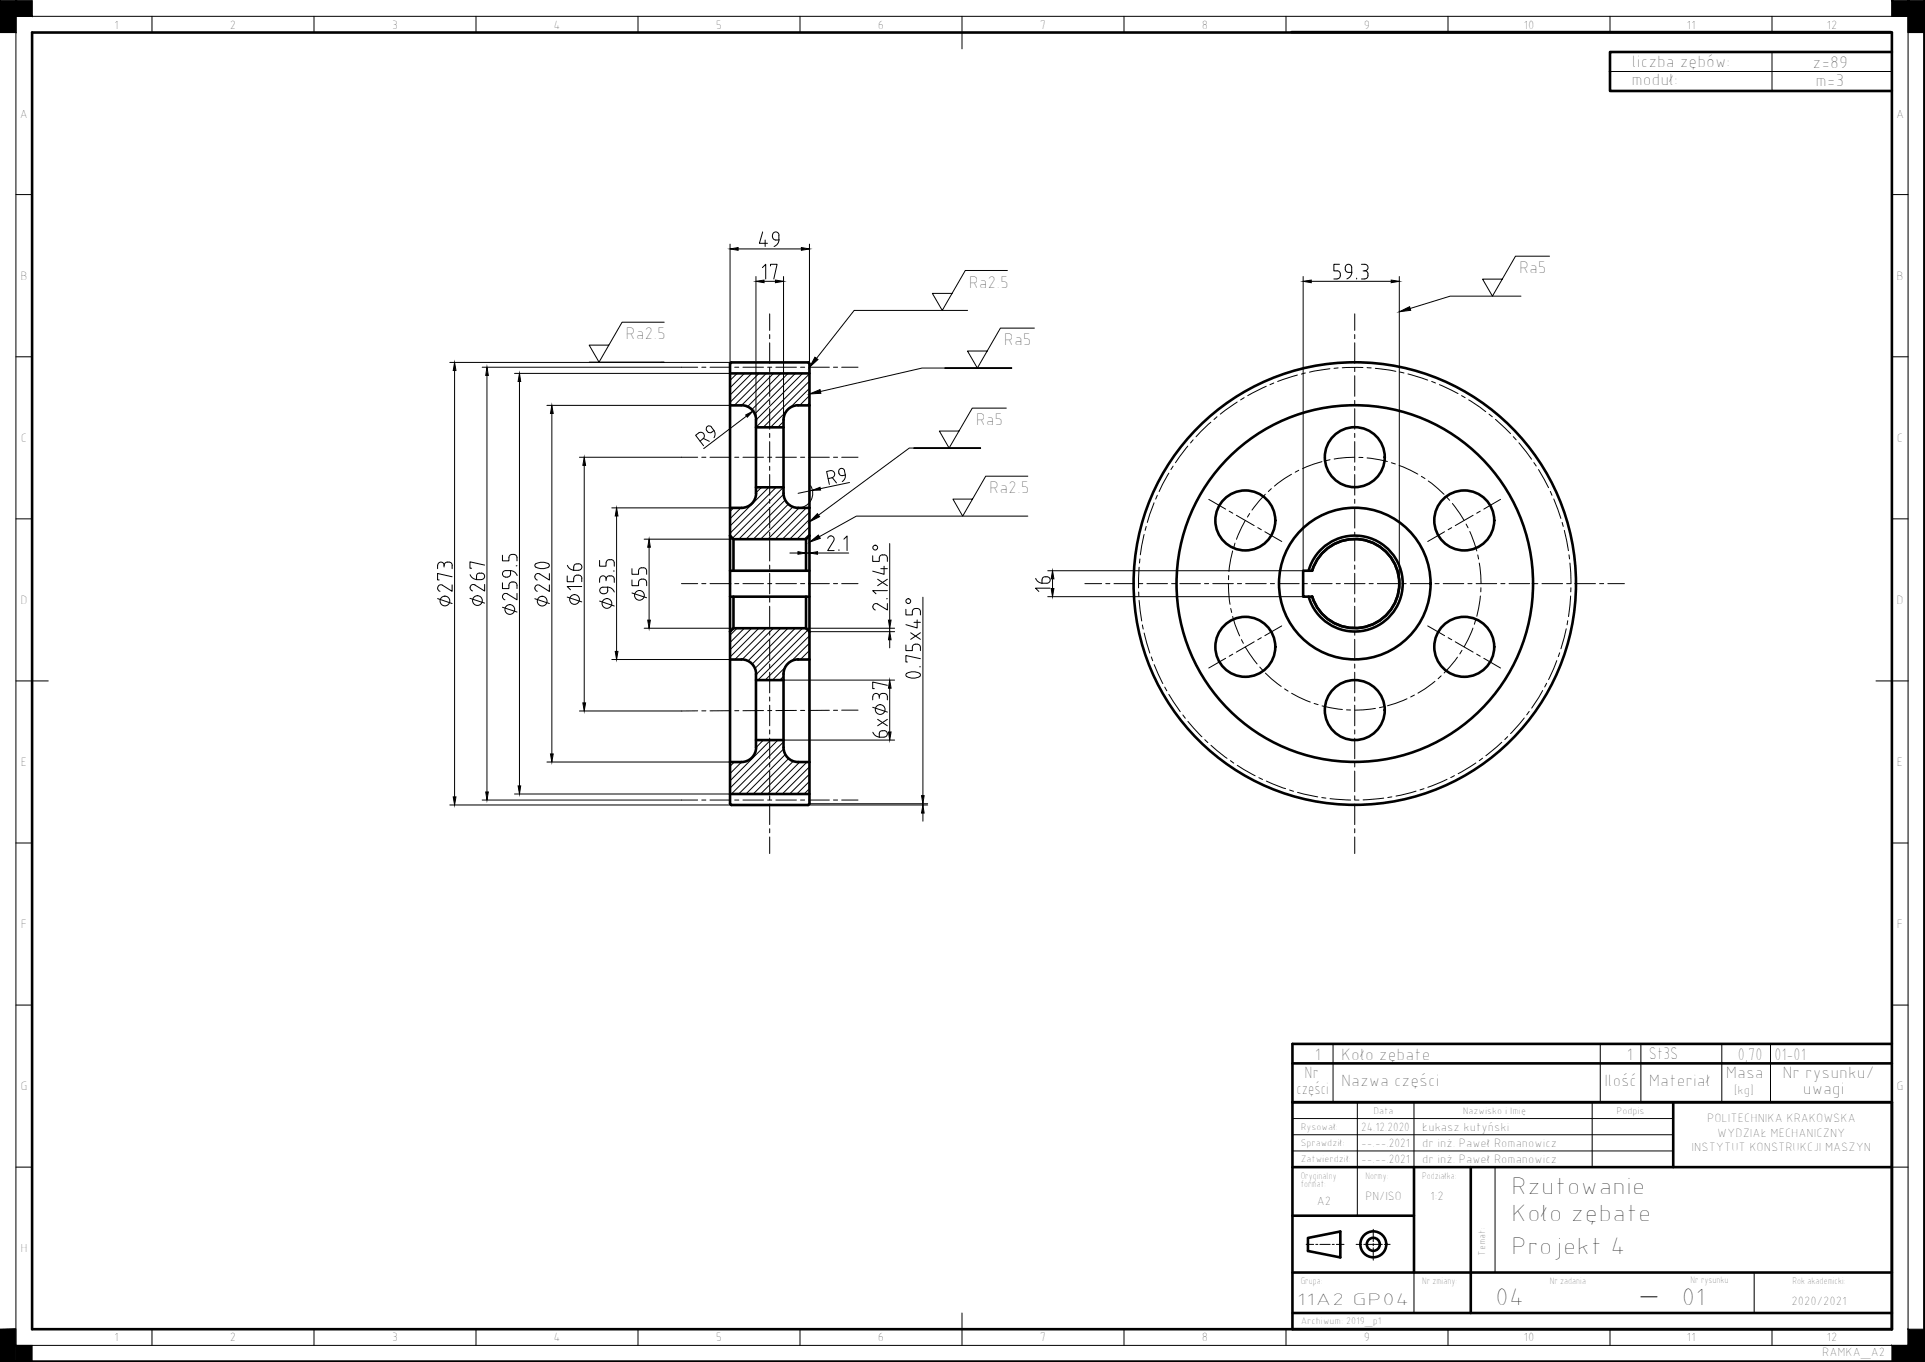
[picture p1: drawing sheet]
<svg xmlns="http://www.w3.org/2000/svg" width="594mm" height="420mm" viewBox="0 0 594 420" stroke-linecap="round" stroke-linejoin="round" font-family="sans-serif">
<!-- layer: 7 osie -->
<g fill="none" stroke="#000" stroke-width=".31">
<path d="M237.5 96.8v5.1M418.1 96.8v5.1M210.3 113.3h5M216.6 113.3h1.2M219.1 113.3h6.4M226.7 113.3h1.3M229.3 113.3h6.3M236.9 113.3h1.3M237.5 103.2v1.3M237.5 105.7v6.4M237.5 113.4v1.2M237.5 115.9v6.4"/>
<path d="M239.4 113.3h6.4M247.1 113.3h1.2M249.6 113.3h6.3M257.2 113.3h1.3M259.8 113.3h5M390.8 119.2l-5.7 2.8M393.1 118.2l-1.2 .5M400.4 115.7l-6.1 2M402.8 115.1l-1.2 .3M410.4 113.7l-6.3 1.1M413 113.5l-1.3 .1M418.1 103.2v1.3"/>
<path d="M418.1 105.7v6.4M418.1 113.4v1.2M418.1 115.9v6.4M420.6 113.4l-6.4 .1M421.9 113.4l1.3 .1M424.4 113.6l6.4 1M432 114.8l1.3 .3M434.5 115.4l6.1 1.9M441.8 117.7l1.2 .5M444.2 118.7l5.8 2.7M237.5 123.5v1.3M237.5 126.1v6.3"/>
<path d="M237.5 133.7v1.3M237.5 136.2v6.4M366.6 137.6l-3.8 5.1M368.2 135.7l-.8 1M373.7 130.3l-4.6 4.4M375.6 128.6l-1 .8M381.8 124l-5.2 3.8M384 122.7l-1.1 .7M418.1 123.5v1.3M418.1 126.1v6.3M418.1 133.7v1.3M418.1 136.2v6.4"/>
<path d="M451.1 122l1.1 .7M453.3 123.4l5.2 3.6M459.5 127.8l1 .8M461.5 129.4l4.7 4.4M467 134.7l.9 1M468.8 136.6l3.9 5M210.3 141.1h5M216.6 141.1h1.2M219.1 141.1h6.4M226.7 141.1h1.3M229.3 141.1h6.3M236.9 141.1h1.3"/>
<path d="M237.5 143.8v1.3M237.5 146.4v6.3M237.5 154v1.3M237.5 156.5v6.4M239.4 141.1h6.4M247.1 141.1h1.2M249.6 141.1h6.3M257.2 141.1h1.3M259.8 141.1h5M356.2 155.1l-2.1 6.1M357.2 152.8l-.5 1.2M360.7 146l-3 5.6"/>
<path d="M362 143.8l-.6 1.1M373 154.1l5.2 3M379.3 157.7l1.1 .6M381.6 159l5.5 3.1M385.7 158.4l-.7 1.1M390.5 152.5l-4.1 4.9M392.3 150.7l-.9 .9M398.6 146.3l-5.3 3.6M400.8 145.1l-1.1 .6M408 142.4l-6 2.2M410.5 141.8l-1.3 .3M418.1 141.1l-6.4 .5"/>
<path d="M418.1 143.8v1.3M418.1 146.4v6.3M418.1 154v1.3M418.1 156.5v6.4M419.4 141.1h1.2M421.9 141.3l6.3 1.1M429.4 142.7l1.2 .4M431.8 143.6l5.8 2.7M438.7 146.9l1.1 .7M440.8 148.4l4.8 4.1M446.5 153.4l.9 .9M448.2 155.3l3.7 5.3"/>
<path d="M454.6 159l-5.5 3.1M456.8 157.7l-1.1 .6M463.1 154.1l-5.2 3M473.4 142.7l.7 1.1M474.8 144.9l3.1 5.6M478.5 151.6l.5 1.2M479.5 153.9l2.2 6M237.5 164.2v1.2M237.5 166.7v6.4M237.5 174.3v1.3M237.5 176.9v6.3M351.5 175l-.1 6.4"/>
<path d="M351.8 172.4l-.1 1.3M353.1 164.9l-1.2 6.3M353.7 162.4l-.3 1.2M379.2 177.5l-.1 1.3M380.4 170l-1.1 6.3M381.1 167.6l-.3 1.2M384.3 160.6l-2.7 5.8M388.2 162.8l1.1 .6M390.4 164l5.2 3M418.1 164.2v1.2M418.1 166.7v6.4M418.1 174.3v1.3"/>
<path d="M418.1 176.9v6.3M445.8 164l-5.2 3M448 162.8l-1.1 .6M452.5 161.7l.6 1.1M453.6 164l2.2 6M456.1 171.2l.2 1.3M456.5 173.7l.6 6.3M482.1 161.2l.3 1.2M482.8 163.6l1.2 6.3M484.2 171.2l.2 1.2M484.5 173.7l.3 6.3M210.3 180h5"/>
<path d="M216.6 180h1.2M219.1 180h6.4M226.7 180h1.3M229.3 180h6.3M236.9 180h1.3M237.5 184.5v1.3M237.5 187v6.4M237.5 194.7v1.3M237.5 197.2v6.4M239.4 180h6.4M247.1 180h1.2M249.6 180h6.3"/>
<path d="M257.2 180h1.3M259.8 180h5M334.8 180h5.2M341.2 180h1.3M343.8 180h6.3M351.4 182.6l.1 1.3M351.4 180h1.3M351.5 185.2l.8 6.4M352.6 192.8l.2 1.3M353.1 195.3l1.7 6.2M353.9 180h6.4M361.6 180h1.2"/>
<path d="M364.1 180h6.4M371.7 180h1.3M374.3 180h6.3M379.1 180.1l.5 6.3M379.8 187.7l.3 1.2M380.4 190.2l2.2 6M381.9 180h1.3M383.1 197.3l.6 1.2M384.3 199.6l3.6 5.2M384.4 180h6.4M387.1 198l-5.5 3.2M389.3 196.7l-1.1 .7"/>
<path d="M392 180h1.3M394.6 180h6.3M395.6 193.1l-5.2 3M402.2 180h1.3M404.7 180h6.4M412.4 180h1.2M414.9 180h6.4M418.1 184.5v1.3M418.1 187v6.4M418.1 194.7v1.3M418.1 197.2v6.4M422.5 180h1.3"/>
<path d="M425.1 180h6.3M432.7 180h1.3M435.2 180h6.4M440.6 193.1l5.2 3M442.8 180h1.3M445.4 180h6.3M446.9 196.7l1.1 .7M449.1 198l5.5 3.2M453 180h1.3M454.6 193.8l-2.7 5.7M455.4 191.3l-.4 1.3M455.5 180h6.4"/>
<path d="M456.9 183.9l-1.1 6.2M457 181.3v1.3M463.2 180h1.2M465.7 180h6.4M473.3 180h1.3M475.9 180h6.3M483.4 194l-1.7 6.2M483.5 180h1.3M483.8 191.5l-.2 1.2M484.7 183.9l-.7 6.3M484.8 181.3v1.3M486 180h6.4"/>
<path d="M493.6 180h1.3M496.2 180h5.1M215.3 219.3h-5M216.6 219.3h1.2M225.5 219.2l-6.4 .1M226.7 219.2h1.3M235.6 219.2h-6.3M236.9 219.2h1.3M237.5 204.9v1.2M237.5 207.4v6.3M237.5 215v1.3M237.5 217.6v6.3"/>
<path d="M245.8 219.2h-6.4M247.1 219.2h1.2M255.9 219.1l-6.3 .1M257.2 219.1h1.3M259.8 219.1h5M355.3 202.6l.4 1.2M356.2 205l2.7 5.9M359.5 212l.6 1.1M360.7 214.2l3.5 5.3M378.2 203.1l-5.2 3M380.4 201.8l-1.1 .6M388.8 205.8l.8 .9"/>
<path d="M390.5 207.6l4.9 4.2M396.5 212.5l1 .7M398.6 213.9l5.8 2.7M405.6 217l1.2 .4M408 217.8l6.3 1.1M415.5 219h1.3M418.1 204.9v1.2M418.1 207.4v6.3M418.1 215v1.3M418.1 217.6v6.3M424.5 218.5l-6.4 .6M427 218l-1.3 .3"/>
<path d="M434.2 215.6l-6 2.1M436.5 214.4l-1.1 .6M442.8 210.2l-5.2 3.6M444.8 208.5l-1 .9M449.8 202.7l-4.1 4.9M451.2 200.6l-.7 1.1M455.7 201.8l1.1 .6M457.9 203.1l5.2 3M471.9 219.5l-.7 1M476.1 213l-3.4 5.4M477.3 210.8l-.6 1.1M480.4 203.8l-2.5 5.8"/>
<path d="M481.3 201.4l-.4 1.2M237.5 225.2v1.2M237.5 227.7v6.4M237.5 235.3v1.3M237.5 237.9v6.3M365 220.6l.8 1M366.6 222.5l4.3 4.8M371.8 228.2l.9 .9M373.7 229.9l5 4M379.7 234.7l1 .7M381.8 236.1l5.5 3.2M388.5 239.9l1.1 .6"/>
<path d="M418.1 225.2v1.2M418.1 227.7v6.4M418.1 235.3v1.3M418.1 237.9v6.3M448.9 239.3l-1.2 .6M455.5 235.4l-5.5 3.3M457.5 233.9l-1 .8M463.5 229l-4.9 4.1M465.3 227.2l-.9 .9M470.4 221.5l-4.2 4.8M210.3 246.8h5M216.6 246.8h1.2"/>
<path d="M219.1 246.8h6.4M226.7 246.8h1.3M229.3 246.8h6.3M236.9 246.8h1.3M237.5 245.5v1.3M237.5 248v6.4M237.5 255.7v1.2M237.5 258.2v5.1M239.4 246.8h6.4M247.1 246.8h1.2M249.6 246.8h6.3M257.2 246.8h1.3"/>
<path d="M259.8 246.8h5M390.8 241l5.9 2.3M398 243.7l1.2 .4M400.4 244.4l6.3 1.4M407.9 246l1.3 .2M410.5 246.4l6.3 .4M418.1 245.5v1.3M418.1 248v6.4M418.1 255.7v1.2M418.1 258.2v5.1M418.1 246.8h1.3M427 246.2l-6.3 .6"/>
<path d="M429.6 245.8l-1.3 .2M437 244.1l-6.2 1.5M439.5 243.3l-1.3 .4M446.6 240.4l-6 2.5M423.8 379.2v3.8M403.1 383.9h2.3M406.1 383.9h.6M407.3 383.9h3.2M411.1 383.9h.7M412.4 383.9h2.4M418.5 383.9h1.7M420.9 383.9h.6"/>
<path d="M422.1 383.9h3.2M423.8 383.7v.6M423.8 384.9v3.8M426 383.9h.6M427.2 383.9h1.8"/>
</g>
<!-- layer: 0A widoczne krawedzie i zarysy -->
<g fill="none" stroke="#000" stroke-width=".8">
<path d="M9.9 10h574v400h-574zM398.6 9.9h185M583.9 16h-87v12.1h87M593.9 .2v419.8h-593.9M225.3 112.2l.4-.4h23.7l.4 .4v135.7l-.4 .4h-23.7l-.4-.4zM225.3 115.2h24.5M225.3 125.1h3.5M228.8 125a4.5 4.5 0 0 1 4.5 4.5v22.7M233.3 131.8h8.5M246.3 125.1h3.5M246.3 125a4.5 4.5 0 0 0-4.5 4.5v22.7M233.3 150.3h8.5"/>
<path d="M233.3 152.2a4.5 4.5 0 0 1-4.5 4.5h-3.5M241.8 152.2a4.5 4.5 0 0 0 4.5 4.5M246.3 156.7h3.5M225.3 165.3l1.1 1h22.4l1-1M225.3 176.1h24.5M226.4 166.3v9.8M248.8 166.3v9.8M403.9 176a14.8 14.8 0 0 1 22.7-8.1 14.8 14.8 0 0 1 0 24.2 14.8 14.8 0 0 1-22.7-8.1M404.9 176.1h-2.7v8h2.7M405 176a13.7 13.7 0 0 1 21.1-7.1 13.7 13.7 0 0 1 0 22.3 13.7 13.7 0 0 1-21.1-7.2M225.3 194.9l1.1-1.1h22.4l1 1.1M225.3 184.1h24.5"/>
<path d="M226.4 184.1v9.7M248.8 184.1v9.7M225.3 203.5h3.5M228.8 203.4a4.5 4.5 0 0 1 4.5 4.5v22.7M233.3 209.8h8.5M246.3 203.5h3.5M246.3 203.4a4.5 4.5 0 0 0-4.5 4.5v22.7M233.3 228.3h8.5M233.3 230.6a4.5 4.5 0 0 1-4.5 4.5h-3.5M241.8 230.6a4.5 4.5 0 0 0 4.5 4.5M246.3 235.1h3.5M225.3 244.9h24.5"/>
<path d="M398.9 328h185M583.9 322h-185v88M398.9 340h185M516.4 340v20M398.9 375h37.5M398.9 360h185M436.4 360v32.6M453.9 360v45M398.9 392.6h185M403.6 381.9l10-2v8l-10-2zM398.9 405h185"/>
<circle cx="418.1" cy="141" r="9.3"/>
<circle cx="384.3" cy="160.5" r="9.3"/>
<circle cx="451.9" cy="160.5" r="9.3"/>
<circle cx="384.3" cy="199.5" r="9.3"/>
<circle cx="418.1" cy="180" r="68.3"/>
<circle cx="418.1" cy="180" r="55"/>
<circle cx="418.1" cy="180" r="23.4"/>
<circle cx="451.9" cy="199.5" r="9.3"/>
<circle cx="418.1" cy="219.1" r="9.3"/>
<circle cx="423.8" cy="383.9" r="4"/>
<circle cx="423.8" cy="383.9" r="2.01"/>
</g>
<!-- layer: 8 kreskowanie -->
<g fill="none" stroke="#000" stroke-width=".31">
<path d="M227.5 115.2l-2.2 2.1M229.7 115.2l-4.4 4.4M232 115.2l-6.7 6.7M234.2 115.2l-8.9 8.9M236.5 115.2l-9.9 9.9M238.7 115.2l-9.8 9.9M241 115.2l-10.3 10.3M243.2 115.2l-11.2 11.2M245.4 115.2l-12.5 12.5M247.7 115.2l-14.4 14.4M249.8 115.3l-16.5 16.5M249.8 117.6l-14.3 14.2"/>
<path d="M249.8 119.8l-6 6M241.8 130l-1.8 1.8M242.6 127l-4.8 4.8M249.8 122l-3 3.1M249.8 124.3l-.8 .8M226.4 156.7l-1.1 1.1M228.6 156.7l-3.3 3.3M235 150.3l-1.7 1.7M237.3 150.3l-12 12M239.5 150.3l-14.2 14.2M241.8 150.3l-15.7 15.7M241.8 152.5l-13.8 13.8"/>
<path d="M242.3 154.3l-12 12M243.3 155.5l-10.8 10.8M244.7 156.4l-10 9.9M246.6 156.7l-9.6 9.6M248.8 156.7l-9.6 9.6M249.8 158l-8.3 8.3M249.8 160.2l-6.1 6.1M249.8 162.5l-3.8 3.8M249.8 164.7l-1.6 1.6M227.5 193.8l-2.2 2.2M229.7 193.8l-4.4 4.4M231.9 193.8l-6.6 6.6"/>
<path d="M234.2 193.8l-8.9 8.9M236.4 193.8l-9.6 9.7M238.7 193.8l-9.7 9.7M240.9 193.8l-10.1 10.1M243.2 193.8l-11.1 11.1M245.4 193.8l-12.4 12.4M247.6 193.8l-14.3 14.4M249.3 194.4l-15.4 15.4M249.8 196.1l-13.7 13.7M249.8 198.4l-5.5 5.5M241.8 208.7l-1.2 1.1M242.3 205.9l-3.9 3.9"/>
<path d="M249.8 200.7l-2.8 2.8M249.8 202.9l-.5 .6M226.6 235.1l-1.3 1.3M228.9 235.1l-3.6 3.5M233.3 228.3v.1M235.6 228.3l-2.3 2.3M237.8 228.3l-12.5 12.6M240.1 228.3l-14.8 14.8M241.8 228.9l-16.1 16M241.8 231.1l-13.8 13.8M242.4 232.7l-12.2 12.2M243.4 234l-10.9 10.9"/>
<path d="M244.8 234.8l-10.1 10.1M246.8 235.1l-9.9 9.8M249 235.1l-9.8 9.8M249.8 236.6l-8.4 8.3M249.8 238.8l-6.1 6.1M249.8 241l-3.9 3.9M249.8 243.3l-1.6 1.6"/>
</g>
<!-- layer: 5 wymiarowanie -->
<g fill="none" stroke="#000" stroke-width=".31">
<path d="M225.3 75.3v38M227.8 76.8h19.5M235.4 71.5l-1 3.6h2.5M236.1 74v2M240.4 72.6v1.3M240.4 73.9l-.4 1.3-1.1 .8M240.4 72.5a1.07 1.07 0 0 0-1.3-.9 1.07 1.07 0 0 0-.7 1.5 1.07 1.07 0 0 0 1 .9h1M249.8 75.3v38M478.2 79h-10.5l-7.1 12.4-3.1-5.3h6.1M205 99.4h-13l-7.1 12.3-3.1-5.2h6.1M233.3 85.3v46.5M235.3 82.6l1-1.1v4.6"/>
<path d="M235.8 86.8h3.5M237.8 82v-.5h2l-1 4.6M241.8 85.3v46.5M298.6 95.8h-35l-11.6 14.8M310.9 83.4h-13l-7.1 12.4-3.1-5.3h6.1M402.2 85.3v94.7M404.7 86.8h24.6M413.4 81.5h-1.8v2.1l1-.1a.99 .99 0 0 1 1 1M413.6 84.5a1.14 1.14 0 0 1-1 1.5l-1 .1M415.2 83.1a1.05 1.05 0 0 1 .6-1.5 1.05 1.05 0 0 1 1.4 .9v1.4M415.2 83a.99 .99 0 0 0 1 1h1M417.2 83.9l-.4 1.3-1.1 .8"/>
<path d="M418.7 85.8v.3M420.2 81.5h1a.99 .99 0 0 1 1 1 .99 .99 0 0 1-1 1M420.7 83.6h.5M421.2 83.5a.99 .99 0 0 1 1 1M422.1 84.5a1.09 1.09 0 0 1-.9 1.5l-1 .1M431.8 85.3v94.7M469.4 91.4h-21.9l-12.3 3.8M138.8 111.8h86.9M140.3 114.3v131.5M148.8 113.3h61.5M150.3 115.8v128.5M158.8 115.2h66.5"/>
<path d="M160.3 117.7v124.7M181.8 111.7h23.2l-1.2 .1M291.6 113.5h20.7h-27.7l-31.4 7.3M319.2 101.2h-10.5l-7.1 12.3-3-5.2h6.1M168.8 125.1h56.5M170.3 127.6v105M282 138.2h20.6h-22l-28 20.7M310.6 125.9h-10.5l-7.2 12.3-3-5.2h6.1M178.8 141.1h31.5M180.3 143.6v73.2M188.8 156.7h36.5M190.3 159.2v41.8"/>
<path d="M317.2 159.2h-52.9l-11.4 6.4M317.2 146.9h-13l-7.1 12.3-3-5.2h6M135 174.4v1M137 174.4v.5M138 173.4a1.16 1.16 0 0 1 1.6 1M138.1 173.4a.99 .99 0 0 0-1 1 .99 .99 0 0 0-1-1 .99 .99 0 0 0-1 1M139.5 177.9l-4.5-1v2h.6M139.5 174.4v1M145.1 177.3l.8 1 1.2 .5M147.1 177.8v1h1.4M148 176.8h.5M148.1 176.8l-.8 .2-.2 .8"/>
<path d="M148.6 176.8a.99 .99 0 0 1 1 1 .99 .99 0 0 1-1 1M149.6 174.3l-4.6-1v2h.5M156 176a2.86 2.86 0 0 1 3.6 1.5M156 178.1h.5M156.1 176a.99 .99 0 0 0-1 1 .99 .99 0 0 0 1 1M157.6 177a.99 .99 0 0 1-1 1M157.6 176v1M158 179.5a1.16 1.16 0 0 1 1.6 1v1.1M158 171a1.16 1.16 0 0 1 1.6 1v1M158.1 179.5a.99 .99 0 0 0-1 1v1.1h-2v-1.8M158.1 171a.99 .99 0 0 0-1 1v1h-2v-1.7M159.3 174.5h.3"/>
<path d="M165.3 173.9l-.2 .5a2.82 2.82 0 0 0 3.7 .8l.5-.3M165.3 173.9l1.7-.5 1.2 .1 1.1 .4M169.3 173.9l.2 .5-.2 .5M169.5 177v1.9l-2.9-1.8a1.03 1.03 0 0 0-1.5 .5 1.03 1.03 0 0 0 .7 1.3M175 177.7v1.8h2v-1.1M175.1 174.4l.8 1 1.2 .5M177 175.9h1.6M178.6 177.4a1.14 1.14 0 0 0-1.5 1M178.6 173.9l-1.3 .3-.2 .5-.1 1.2M178.6 177.4a.99 .99 0 0 1 1 1M178.6 173.9a.99 .99 0 0 1 1 1 .99 .99 0 0 1-1 1M179.5 178.4v1.1"/>
<path d="M185 172.9v1.8h2v-1M185 178.6v1.1M187 178.6v.6M188 172.7a1.11 1.11 0 0 1 1.6 .9M188 177.7h.6M188.1 177.6a.99 .99 0 0 0-1 1 .99 .99 0 0 0-1-1 .99 .99 0 0 0-1 1M188.1 172.6a.99 .99 0 0 0-1 1M188.6 177.6a.99 .99 0 0 1 1 1v1.1M189.3 176.1h.3M189.6 173.7v1M195 178.9v1.8h2.1v-1M198.5 178.6a1.14 1.14 0 0 0-1.4 1"/>
<path d="M198.5 175.2a1.09 1.09 0 0 0-1.4 .9v1.1h-2.1v-1.8M198.6 178.6a.99 .99 0 0 1 1 1M198.6 175.1a.99 .99 0 0 1 1 1v1.1M198.8 166.3h27.6M199.6 179.7v1M200.3 168.8v22.5M243.8 170.6h2.5M248.8 169.1v1.5h1v-1.5M252.3 170.6h9.6M255.4 166.1a1.01 1.01 0 0 1 1.4-.7 1.01 1.01 0 0 1 .5 1.4M257.3 166.9l-1.9 2.9h2M258.9 169.6v.2"/>
<path d="M260.4 166.3l1-.9v4.4M269.3 171.5v1.7h2.1v-1M270.8 178.7l3.1 2M271.8 175.4h2.1M272.3 171.2h.5M272.4 171.2a.99 .99 0 0 0-1 .9M272.8 174.7v2.5l-3.5-1M272.9 171.2a.99 .99 0 0 1 1 .9M273.9 172.2v1M273.9 178.7l-3.1 2M274.6 167.7v23.6M319.6 178.4l.8 1.1 1.2 .4"/>
<path d="M321.6 178.9a1.22 1.22 0 0 1 1.4-1 1.22 1.22 0 0 1 1 1.4l-.5 .5-1.9 .1v-1M323.3 176.1h78.9M324.8 178.6v3M135 184.7l4.5 1.5M135 181.4l.3 .6 .5 .4M136.6 180.5a.99 .99 0 0 0-1.5 .9M139.5 180.4v2l-2.9-1.8M145 184.6l4.6 1.5M149.6 180.3v2l-3-1.9a1.01 1.01 0 0 0-1.5 .5 1.01 1.01 0 0 0 .7 1.4M155.1 187.3l4.5 1.5M155.1 184l.2 .7 .5 .3M159.6 183v2l-3-1.8a.99 .99 0 0 0-1.5 .8"/>
<path d="M165.1 184.7l4.4 1.5M166.6 180.6a1.01 1.01 0 0 0-1.5 .5 1.01 1.01 0 0 0 .7 1.3M169.5 180.4v2.1l-2.9-1.9M175 184.2l4.5 1.5M179.5 180.9h-4.5l1.1 1M185 185.4l4.6 1.5M187.4 181.1h-1.3a1.06 1.06 0 0 0-1 1.4 1.06 1.06 0 0 0 1.5 .7 1.07 1.07 0 0 0 1-1.1l-.1-1M187.4 181.1l1.3 .4 .9 1.1M195 182.9l4.6 1.5M198.8 193.8h27.6M248.8 193.8h27.3M249.8 194.9h26.3"/>
<path d="M273.6 184.7h.3M273.9 186.2v2l-3-1.9a1.01 1.01 0 0 0-1.5 .5 1.01 1.01 0 0 0 .7 1.4M273.9 182.2h-4.6l1 1M274.6 193.8v1.1M274.6 197.4v2.5M279.6 199v1.7h2v-1M279.6 188v1.7h2v-1a1.27 1.27 0 0 1 1.2-1 1.27 1.27 0 0 1 1.3 1v1M281.1 195.2l3 2M281.6 199.7a1.27 1.27 0 0 1 1.2-1 1.27 1.27 0 0 1 1.3 1M282.1 192h2M283 191.2v2.5l-3.4-1M284.1 199.7v1"/>
<path d="M284.1 195.2l-3 2M284.8 184.2v61.2M323.3 184.1h78.9M324.1 181.4h-4.5l1 1.1M178.8 219.3h31.5M188.8 203.5h36.5M241.8 209.8h34.3M269.3 218.2l4.6 1.5M269.3 214.9v1M271.4 214.9v.5M272.8 213.9a1.14 1.14 0 0 0-1.4 1 .99 .99 0 0 0-1-1 .99 .99 0 0 0-1 1M272.9 213.9a.99 .99 0 0 1 1 1"/>
<path d="M273.9 211.4l-4.6-1v2h.5M273.9 214.9v1M274.6 212.3v13.5M279.7 207.9a3.6 3.6 0 0 1 4.3 .1l.1 .2a2.53 2.53 0 0 1-3.1 .9l-1.3-.5zM283.8 205.7h.3M284.1 203.2l-4.5-1v2h.4M168.8 235.1h56.5M241.8 228.3h34.3M269.4 225.9l.7 1 1.3 .5M270.8 221.9l3.1 2M271.4 226.4v1h1.4M272.8 225.4l-1 .1-.3 .4-.1 .5"/>
<path d="M272.9 225.4a.99 .99 0 0 1 1 1 .99 .99 0 0 1-1 1M273.9 221.9l-3.1 2M138.8 248.3h86.9M148.8 246.8h61.5M158.8 244.9h66.5M249.4 248.3h36.9M249.8 247.9h36.5M284.8 247.9v.4M284.8 250.8v2.5"/>
<circle cx="270.1" cy="168.9" r=".74"/>
<circle cx="137.3" cy="185.4" r="1.5"/>
<circle cx="147.3" cy="185.3" r="1.5"/>
<circle cx="157.3" cy="188" r="1.5"/>
<circle cx="167.3" cy="185.4" r="1.5"/>
<circle cx="177.3" cy="184.9" r="1.5"/>
<circle cx="187.3" cy="186.2" r="1.5"/>
<circle cx="197.3" cy="183.7" r="1.5"/>
<circle cx="280.3" cy="185.4" r=".74"/>
<circle cx="271.6" cy="218.9" r="1.5"/>
</g>
<g fill="#000" stroke="#000" stroke-width=".31">
<path d="M225.3 76.8l2.5-.4v.8zM247.3 76.4l2.5 .4-2.5 .4zM233.3 86.8l2.5-.4v.8zM239.3 86.4l2.5 .4-2.5 .4zM402.2 86.8l2.5-.4v.8zM429.3 86.4l2.5 .4-2.5 .4zM431.8 96.2l3.2-1.6 .4 1.1zM140.3 111.8l.4 2.5h-.8zM150.3 113.3l.4 2.5h-.8zM160.3 115.2l.4 2.5h-.8zM251.5 110.2l.9 .7-2.6 2.4zM170.3 125.1l.4 2.5h-.8z"/>
<path d="M249.8 121.5l3.3-1.3 .2 1.1zM180.3 141.1l.4 2.5h-.8zM190.3 156.7l.4 2.5h-.8zM252.3 158.5l.6 .9-3.1 1.6zM200.3 166.3l.4 2.5h-.8zM246.3 170.2l2.5 .4-2.5 .4zM249.8 170.6l2.5-.4v.8zM249.8 167.3l2.8-2.2 .6 1zM324.8 176.1l.4 2.5h-.8zM199.9 191.3h.8l-.4 2.5zM274.6 194.9l.4 2.5h-.8zM274.2 191.3h.8l-.4 2.5z"/>
<path d="M324.4 181.6h.8l-.4 2.5zM179.9 216.8h.8l-.4 2.5zM189.9 201h.8l-.4 2.5zM274.6 209.8l.4 2.5h-.8zM169.9 232.6h.8l-.4 2.5zM274.2 225.8h.8l-.4 2.5zM139.9 245.8h.8l-.4 2.5zM149.9 244.3h.8l-.4 2.5zM159.9 242.4h.8l-.4 2.5zM284.8 248.3l.4 2.5h-.8zM284.4 245.4h.8l-.4 2.5z"/>
</g>
<!-- layer: AM_5 -->
<g fill="none" stroke="#000" stroke-width=".31">
<path d="M215.6 133.6l-.9 .7 2.4 3.2M215.6 133.6a1.12 1.12 0 0 1 1.6 .2 1.12 1.12 0 0 1-.3 1.6l-.9 .7M217.1 135.3l1.8 .8M218.1 132.8a1.04 1.04 0 0 0 1.5 .5l.7-.5M219.5 131.7a2.47 2.47 0 0 1 .8 3.3M219.6 131.7a.91 .91 0 0 0-1.3-.2 .91 .91 0 0 0-.2 1.3M230.4 128.4l-13.2 10M250.2 149.8a4.5 4.5 0 0 1-3.9 6.9M250.7 151.3l-4.4 .9M256.7 147.4l-1.1 .3M256.7 147.4a1.12 1.12 0 0 0 .9-1.4 1.12 1.12 0 0 0-1.4-.8l-1.1 .3 .8 3.9M256.9 147.4l1.2 1.6"/>
<path d="M258.9 146.1a.96 .96 0 0 1 .4-1.5 .96 .96 0 0 1 1.3 .6 2.49 2.49 0 0 1-.7 3.4M258.9 146a.91 .91 0 0 0 1.1 .7l.9-.1M262.2 148.8l-9 1.9"/>
</g>
<path d="M230.1 128l2.3-1.2-1.8 1.9zM250.7 151.3l2.4-1 .1 .9z" fill="#000" stroke="#000" stroke-width=".31"/>
<!-- layer: TB_RYS -->
<g fill="none" stroke="#000" stroke-width=".31">
<path d="M546.9 16v12.1M496.9 22.1h87M398.9 328h185M411.4 322v18M493.9 322v18M506.4 322v18M531.4 322v18M546.4 322v18M398.9 355h117.5M398.9 350.1h117.5M398.9 345.1h117.5M418.9 340v35"/>
<path d="M436.4 340v20M491.4 340v20M461.4 360v32.6M436.4 392.6v12.4M541.4 392.6v12.4M506.4 400.1h5"/>
</g>
<!-- layer: RAMKA -->
<g fill="none" stroke="#000" stroke-width=".31">
<path d="M4.9 5h584v410h-584zM46.9 5v5M96.9 5v5M146.9 5v5M196.9 5v5M246.9 5v5M296.9 5v10.1M346.9 5v5M396.9 5v5M398.9 10h185M446.9 5v5M496.9 5v5"/>
<path d="M546.9 5v5M4.9 60h5M583.9 64.1v54M583.9 60h5M4.9 110.1h5M583.9 110.1h5M4.9 160.1h5M583.9 160.1h5M4.9 210.1h10M579 210.1h9.9M4.9 260.1h5M583.9 260.1h5"/>
<path d="M4.9 310h5M583.9 310h5M583.9 340v70h-185M4.9 360h5M583.9 360h5M46.9 410v5M96.9 410v5M146.9 410v5M196.9 410v5M246.9 410v5M296.9 405v10M346.9 410v5"/>
<path d="M396.9 410v5M446.9 410v5M496.9 410v5M546.9 410v5"/>
</g>
<g fill="#000" stroke="#000" stroke-width=".31">
<path d="M0 5.1l4.9 4.9h-4.9zM0 .2h4.9v4.8zM5 .2h4.9v4.8zM584 .2h4.9v4.8zM589 .2h4.9v4.8zM0 410.1l4.9 4.9h-4.9zM0 415.1l4.9 4.9h-4.9z"/>
<path d="M0 .2v4.8h4.9zM0 .2l4.9 4.8z"/>
<path d="M4.9 .2v4.8h5zM4.9 .2l5 4.8z"/>
<path d="M0 5.1l4.9 4.9v-5zM0 5h4.9z"/>
<path d="M583.9 .2v4.8h5zM583.9 .2l5 4.8z"/>
<path d="M588.9 .2v4.8h5zM588.9 .2l5 4.8z"/>
<path d="M588.9 5l5 5v-5zM588.9 5l5 5h-5z"/>
<path d="M0 410.1l4.9 4.9v-5zM0 410h4.9z"/>
<path d="M4.9 415l5 5v-5zM4.9 415l5 5h-5z"/>
<path d="M583.9 415l5 5v-5zM583.9 415l5 5h-5z"/>
<path d="M588.9 410l5 5v-5zM588.9 410l5 5h-5z"/>
<path d="M588.9 415l5 5v-5zM588.9 415l5 5h-5z"/>
<path d="M0 415.1l4.9 4.9v-5zM0 415h4.9z"/>
</g>
<path d="M4.9 .2v9.8h-4.9M9.9 .2v4.8h-9.9M583.9 .2v4.8h10v-4.8v9.8h-5v-9.8" fill="none" stroke="#000" stroke-width=".34"/>
<!-- layer: 0A widoczne krawedzie i zarysy -->
<path d="M9.9 10h574v400h-574z" fill="none" stroke="#000" stroke-width=".31"/>
<g font-size="7.7">
<text x="466.4" y="368.4">Rzutowanie</text>
<text x="466.4" y="376.7">Koło zębate</text>
<text x="466.4" y="386.7">Projekt 4</text>
<text x="461.4" y="402.5">04</text>
<text x="518.9" y="402.5">01</text>
</g>
<g font-size="5.4">
<text x="503.6" y="20.8">liczba zębów:</text>
<text x="559.4" y="20.9">z=89</text>
<text x="503.5" y="26.3">moduł:</text>
<text x="560.2" y="26.5">m=3</text>
<text x="299" y="88.7">Ra2.5</text>
<text x="468.8" y="84.3">Ra5</text>
<text x="193.1" y="104.7">Ra2.5</text>
<text x="309.8" y="106.5">Ra5</text>
<text x="301.1" y="131.2">Ra5</text>
<text x="305.3" y="152.2">Ra2.5</text>
<text x="405.7" y="327">1</text>
<text x="413.9" y="327">Koło zębate</text>
<text x="501.9" y="327">1</text>
<text x="508.9" y="326.6">St3S</text>
<text x="536.3" y="327">0,70</text>
<text x="547.6" y="327">01-01</text>
<text x="402.6" y="332.5">Nr</text>
<text x="413.9" y="335">Nazwa części</text>
<text x="495.1" y="335">Ilość</text>
<text x="508.9" y="335">Materiał</text>
<text x="532.6" y="332.5">Masa</text>
<text x="550.1" y="332.5">Nr rysunku/</text>
<text x="400.1" y="337.5">części</text>
<text x="556.4" y="337.5">uwagi</text>
<text x="400.1" y="402.5">11A2 GP04</text>
</g>
<g font-size="3.9">
<text x="35.2" y="8.8">1</text>
<text x="70.9" y="8.8">2</text>
<text x="120.9" y="8.8">3</text>
<text x="170.8" y="8.8">4</text>
<text x="220.9" y="8.8">5</text>
<text x="270.9" y="8.8">6</text>
<text x="320.9" y="8.8">7</text>
<text x="370.9" y="8.8">8</text>
<text x="420.9" y="8.8">9</text>
<text x="470.2" y="8.8">10</text>
<text x="520.5" y="8.8">11</text>
<text x="563.7" y="8.8">12</text>
<text x="6.1" y="36.3">A</text>
<text x="585.1" y="36.3">A</text>
<text x="6.3" y="86.3">B</text>
<text x="585.3" y="86.3">B</text>
<text x="6.4" y="136.3">C</text>
<text x="585.4" y="136.3">C</text>
<text x="6.3" y="186.3">D</text>
<text x="585.3" y="186.3">D</text>
<text x="6.4" y="236.3">E</text>
<text x="585.4" y="236.3">E</text>
<text x="6.4" y="286.3">F</text>
<text x="585.4" y="286.3">F</text>
<text x="6.3" y="336.3">G</text>
<text x="535.1" y="337.5">[kg]</text>
<text x="585.3" y="336.3">G</text>
<text x="526.9" y="346.1">POLITECHNIKA KRAKOWSKA</text>
<text x="420.1" y="348.8">24.12.2020</text>
<text x="420.1" y="353.8">--.--.2021</text>
<text x="438.9" y="348.8">Łukasz kutyński</text>
<text x="438.9" y="353.8">dr inż. Paweł Romanowicz</text>
<text x="530" y="350.6">WYDZIAŁ MECHANICZNY</text>
<text x="420.1" y="358.8">--.--.2021</text>
<text x="438.9" y="358.8">dr inż. Paweł Romanowicz</text>
<text x="522.1" y="355.1">INSTYTUT KONSTRUKCJI MASZYN</text>
<text x="406.4" y="371.7">A2</text>
<text x="421.4" y="370">PN/ISO</text>
<text x="441.4" y="370">1:2</text>
<text x="6.3" y="386.3">H</text>
<text x="552.9" y="402.5">2020/2021</text>
<text x="35.2" y="413.8">1</text>
<text x="70.9" y="413.8">2</text>
<text x="120.9" y="413.8">3</text>
<text x="170.8" y="413.8">4</text>
<text x="220.9" y="413.8">5</text>
<text x="270.9" y="413.8">6</text>
<text x="320.9" y="413.8">7</text>
<text x="370.9" y="413.8">8</text>
<text x="420.9" y="413.8">9</text>
<text x="470.2" y="413.8">10</text>
<text x="520.5" y="413.8">11</text>
<text x="563.7" y="413.8">12</text>
<text x="562.4" y="418.4">RAMKA_A2</text>
</g>
<g font-size="3.1">
<text x="423.9" y="343.5">Data</text>
<text x="451.4" y="343.5">Nazwisko i Imię</text>
<text x="498.9" y="343.5">Podpis</text>
<text x="401.4" y="353.5">Sprawdził:</text>
<text x="401.4" y="348.5">Rysował:</text>
<text x="401.4" y="358.5">Zatwierdził:</text>
<text x="401.4" y="363.6">Oryginalny</text>
<text x="421.4" y="363.6">Normy:</text>
<text x="438.9" y="363.6">Podziałka:</text>
<text x="401.4" y="366.2">format:</text>
<text x="458.4" y="387.5" transform="rotate(-90 458.4 387.5)">Temat:</text>
<text x="521.8" y="395.7">Nr rysunku</text>
<text x="401.4" y="396">Grupa:</text>
<text x="438.9" y="396">Nr zmiany:</text>
<text x="478.3" y="396">Nr zadania</text>
<text x="553.2" y="396">Rok akademicki:</text>
<text x="401.4" y="408.6">Archiwum: 2019_p1</text>
</g>
</svg>
